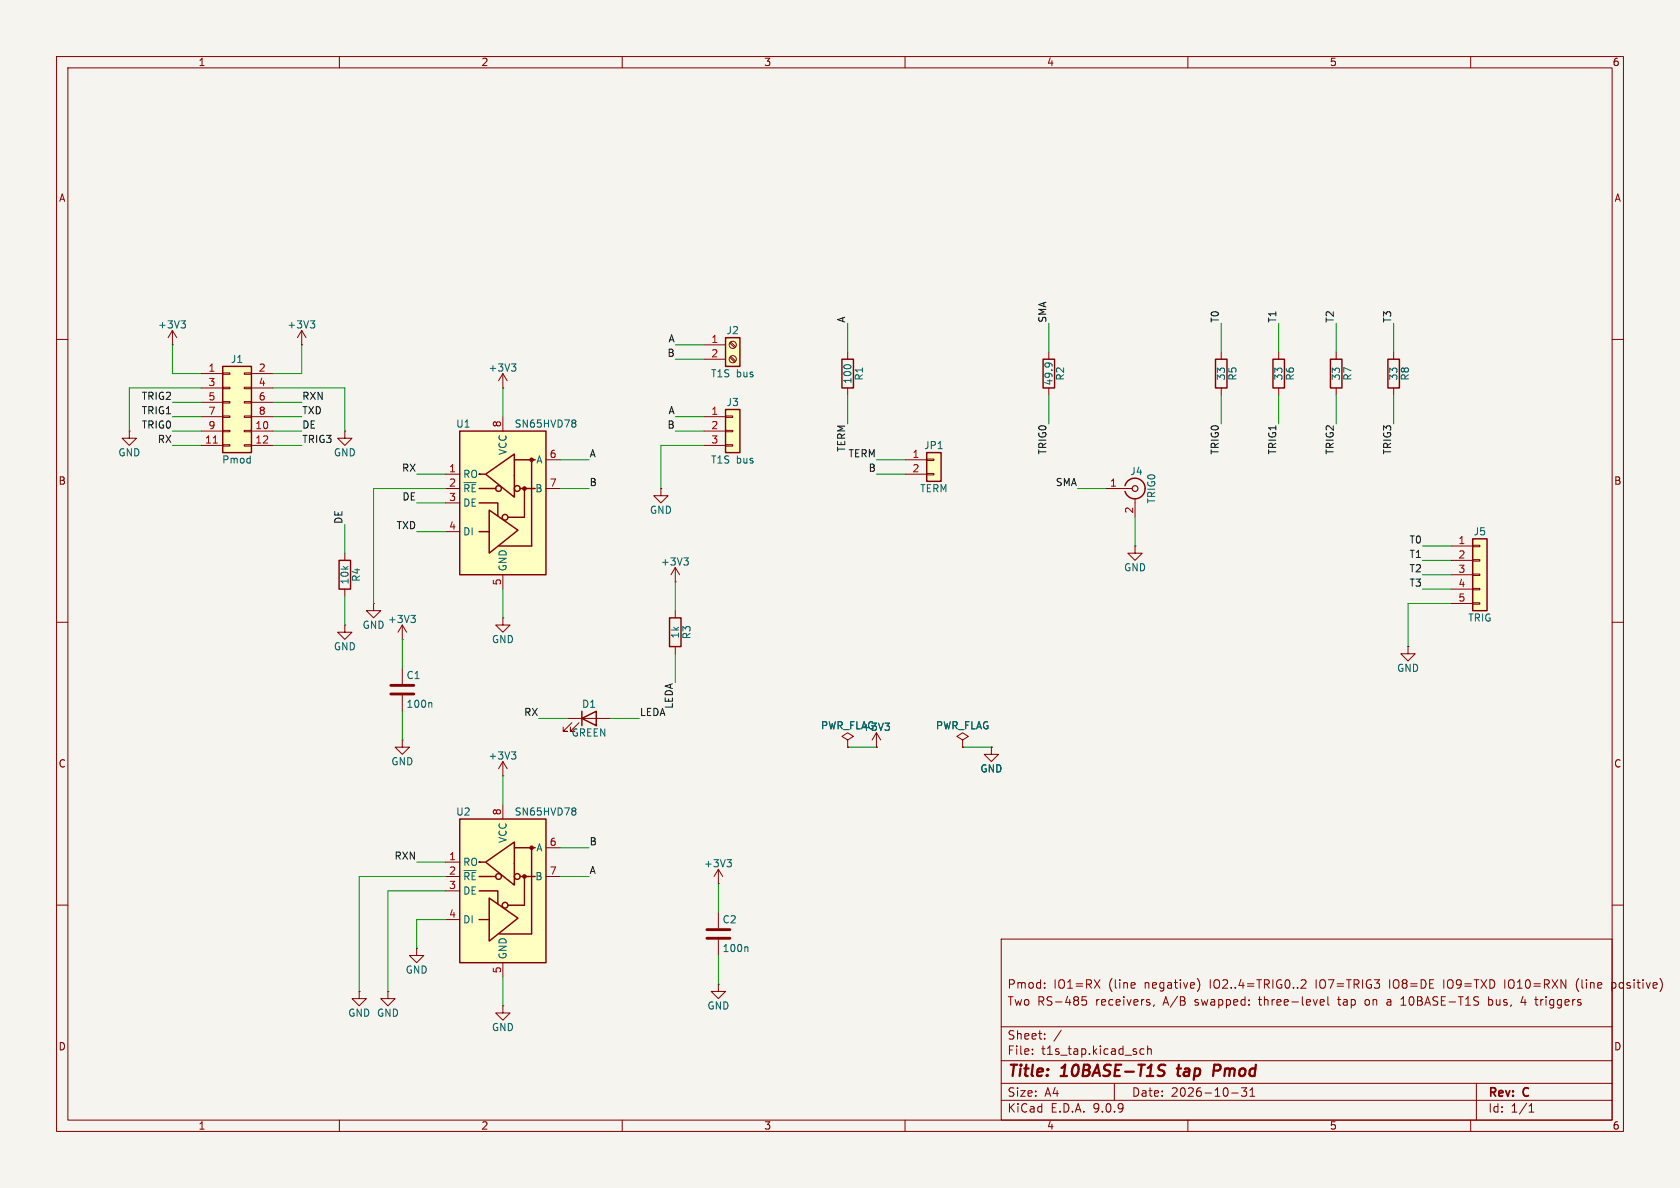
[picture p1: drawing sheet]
<svg xmlns="http://www.w3.org/2000/svg" width="297mm" height="210mm" viewBox="0 0 297 210" stroke-linecap="round" stroke-linejoin="round" font-family="sans-serif">
<path d="M0 0h297v210h-297z" fill="#f5f4ef" stroke="#f5f4ef" stroke-width=".18"/>
<g fill="none" stroke="#840000" stroke-width=".18">
<path d="M10 10h277v190h-277zM12 12h273v186h-273zM60 10v2M110 10v2M160 10v2M210 10v2M260 10v2M53.3 58.4l-.7 1.3M53.3 58.4l.8 1.3M53.3 58.4v2.6M10 60h2M53.3 61h.1"/>
<path d="M61 76.2v1.3h1.2l-1.2 1.2-1.3-1.2h1.3M61 76.2h.1M285 60h2M10 110h2M119.4 102.9h.1M119.4 100.3l-.8 1.3M119.4 100.3l.7 1.3M119.4 100.3v2.6M285 110h2M88.9 137.2h.1M88.9 134.6l-.8 1.3M88.9 134.6l.8 1.3"/>
<path d="M88.9 134.6v2.6M10 160h2M177 166h108v32h-108zM184.7 173.8v.1M184.7 174.6v.1M192 176.2h-.7l-.1 .7 .3-.1h.5l.1 .3-.1 .5-.2 .1-.6-.1M193.5 173.2l1 1.5M194.5 173.2l-1 1.5M200.6 173.8l.1 .3-.7 .1M204 177.6l-.1 .3M211.7 173a1.72 1.72 0 0 1 0 2.3M230.1 173.3l.5-.1 .2 .1 .1 .3-.9 1.1h.9"/>
<path d="M233.4 177.2l.7-.1-.1-.3-.4-.1-.2 .2 .1 .7h.5M234.7 176.2v1.3l.3 .2M241.4 176.8v.8M245.7 176.7l-.5 .1M245.7 177.1h-.3a.29 .29 0 0 0-.2 .3 .29 .29 0 0 0 .2 .3h.3M247.7 177.7h.8M247.8 176.6l.3-.4v1.5M255.2 173.2v1.5M263.2 177.6h.5M263.2 176.8h.5M263.2 176.2v1.5M266 173.2v1.5"/>
<path d="M269.2 176.1l-.3 1.1h.9M279.1 173a1.72 1.72 0 0 0 0 2.3M285 174.6h.5M285 173.7v1.5M285 173.8h.5M285 160h2M60 198v2M110 198v2M160 198v2M177 194.5h108M177 191.5h108M177 187.5h108"/>
<path d="M177 181.5h108M182.5 186.3v.1M182.5 185.5v.1M184.7 183.6v.1M184.7 182.8v.1M187.6 182.1l-1.3 2M197 191.5v3M202.2 185.5l-.4-.1-.3 .3v.4l.2 .2h.5M202.9 185.5l.2-.1 .4 .1v.9M202.9 184.9v1.5M210 198v2M217.7 193.2h1.2"/>
<path d="M219.5 192.3h.9l-.5 .6 .4 .1v.7l-.2 .1h-.4l-.2-.1M221 193.8h.8M221 192.7l.4-.4v1.5M260 198v2M261 191.5v6.5M270.3 196.6h.9M270.3 195.5l.4-.4v1.5"/>
</g>
<path d="M205.3 188.2l.7 .1M205.5 189.3a.46 .46 0 0 1 .4 .4 .46 .46 0 0 1-.3 .4M208 188.9h.8M208.4 188.2l-.2 1.7 .2 .3M215.5 188.2h-.8l-.3 2M215.5 189.2l-.9 .1" fill="none" stroke="#840000" stroke-width=".4"/>
<path d="M54.9 56.7h.7l-.4 .5M55.4 57.2l.2 .2v.3l-.2 .3M120.9 98.6h.8l-.4 .5M121.4 99.1l.3 .2v.4l-.3 .2M90.4 132.9h.8l-.4 .5M91 133.4l.2 .2v.3l-.2 .3" fill="none" stroke="#006464" stroke-width=".18"/>
<path d="M81.3 144.8h15.2v25.4h-15.2z" fill="#ffffc2"/>
<g fill="none" stroke="#840000" stroke-width=".25">
<path d="M81.3 144.8h15.2v25.4h-15.2zM84.7 157.5h3.3v2.3M84.7 154.9h2.9M84.8 152.4h-.1h1M85.9 152.4l5-3.6v7.7zM86.5 158.8l5.1 3.5-5.1 4.1zM90.9 149.9h3.7M91.9 154.9h2.7M92.7 154.9v5.1h-2.9M94 149.9v15.2h-5.7M84.7 162.6h1.7"/>
<circle cx="88.1" cy="154.9" r=".51"/>
<circle cx="91.4" cy="154.9" r=".51"/>
<circle cx="89.3" cy="160" r=".51"/>
</g>
<g fill="#840000" stroke="#840000" stroke-width=".25">
<circle cx="92.7" cy="154.9" r=".28"/>
<circle cx="94" cy="149.9" r=".28"/>
</g>
<g fill="none" stroke="#840000" stroke-width=".18">
<path d="M22.9 76.2v1.3h1.2l-1.2 1.2-1.3-1.2h1.3M22.9 76.2h.1M149.9 130.8l1-.6-1-.7-1.1 .7 1.1 .6v1.3M149.9 132.1h.1M154.9 132.1h.1M154.9 129.5l-.7 1.3M154.9 129.5l.8 1.3M154.9 129.5v2.6M78.7 152.4h2.6M78.7 154.9h2.6M78.7 157.5h2.6M88.9 142.2v2.6"/>
<path d="M96.5 154.9h2.6M96.5 149.9h2.6M63.5 175.3v1.2h1.3l-1.3 1.3-1.3-1.3h1.3M63.5 175.3h.1M78.7 162.6h2.6M88.9 170.2v2.5"/>
</g>
<path d="M156.5 127.8h.7l-.4 .5M157 128.3l.2 .3v.3l-.2 .2M101.3 142.8h.3l.2 .3-.2 .3M101.3 143.4h.3M101.6 143.4l.2 .2v.2l-.1 .2-.4 .1" fill="none" stroke="#006464" stroke-width=".18"/>
<path d="M39.4 64.8h5v15.2h-5z" fill="#ffffc2"/>
<path d="M39.4 64.8h5v15.2h-5z" fill="none" stroke="#840000" stroke-width=".25"/>
<g fill="none" stroke="#840000" stroke-width=".18">
<path d="M30.5 58.4l-.8 1.3M30.5 58.4l.7 1.3M30.5 58.4v2.6M30.5 61h.1M35.6 66h3.8M35.6 68.6h3.8M35.6 71.1h3.8M35.6 73.7h3.8M35.6 76.2h3.8M35.6 78.7h3.8M39.4 65.9h1.2v.3h-1.2zM39.4 68.5h1.2v.2h-1.2z"/>
<path d="M39.4 71h1.2v.2h-1.2zM39.4 73.5h1.2v.3h-1.2zM39.4 76.1h1.2v.2h-1.2zM39.4 78.6h1.2v.3h-1.2zM43.2 65.9h1.2v.3h-1.2zM43.2 68.5h1.2v.2h-1.2zM43.2 71h1.2v.2h-1.2zM43.2 73.5h1.2v.3h-1.2zM43.2 76.1h1.2v.2h-1.2zM43.2 78.6h1.2v.3h-1.2zM44.4 66h3.9M44.4 68.6h3.9"/>
<path d="M44.4 71.1h3.9M44.4 73.7h3.9M44.4 76.2h3.9M44.4 78.7h3.9M170.2 130.8l1-.6-1-.7-1 .7 1 .6v1.3M170.2 132.1h.1M175.3 132.1v1.3h1.2l-1.2 1.2-1.3-1.2h1.3M175.3 132.1h.1"/>
</g>
<path d="M37.7 78.3h.7" fill="none" stroke="#a90000" stroke-width=".18"/>
<path d="M32 56.7h.8l-.4 .5M32.5 57.2l.3 .2v.3l-.3 .3" fill="none" stroke="#006464" stroke-width=".18"/>
<path d="M128.3 72.4h2.5v7.6h-2.5z" fill="#ffffc2"/>
<path d="M128.3 72.4h2.5v7.6h-2.5z" fill="none" stroke="#840000" stroke-width=".25"/>
<path d="M124.5 73.7h3.8M124.5 76.2h3.8M124.5 78.7h3.8M128.3 73.5h1.2v.3h-1.2zM128.3 76.1h1.2v.2h-1.2zM128.3 78.6h1.2v.3h-1.2zM71.1 118.1v2.8M248.9 114.3v1.3h1.3l-1.3 1.2-1.3-1.2h1.3M248.9 114.3h.1M71.1 122.9v2.8" fill="none" stroke="#840000" stroke-width=".18"/>
<path d="M69.1 121.2h4.1M69.1 122.7h4.1" fill="none" stroke="#840000" stroke-width=".51"/>
<path d="M76.2 124.2l.1 .2v.6" fill="none" stroke="#006464" stroke-width=".18"/>
<path d="M128.3 59.7h2.5v5.1h-2.5z" fill="#ffffc2"/>
<path d="M128.3 59.7h2.5v5.1h-2.5zM184.4 63.5h2v5.1h-2z" fill="none" stroke="#840000" stroke-width=".25"/>
<g fill="none" stroke="#840000" stroke-width=".18">
<path d="M124.5 61h3.8M124.5 63.5h3.8M129 60.6l.9 .9M129 63.2l.9 .8M129.2 60.5l.8 .8M129.2 63l.8 .8M185.4 62.2v1.3M185.4 68.6v1.3M71.1 130.8v1.3h1.3l-1.3 1.3-1.3-1.3h1.3M71.1 130.8h.1M127 161.3v2.8M127 166.1v2.8"/>
<circle cx="129.5" cy="63.5" r=".63"/>
<circle cx="129.5" cy="61" r=".63"/>
</g>
<path d="M184.8 64.3l.1-.1a1.07 1.07 0 0 1 1 .1M185.3 64.2l.2 .1M132 167.4l.2 .2v.6" fill="none" stroke="#006464" stroke-width=".18"/>
<path d="M125 164.3h4M125 165.9h4" fill="none" stroke="#840000" stroke-width=".51"/>
<path d="M163.8 80h2.6v5.1h-2.6z" fill="#ffffc2"/>
<path d="M148.8 63.5h2.1v5.1h-2.1zM245.4 63.5h2v5.1h-2zM163.8 80h2.6v5.1h-2.6zM198.9 85.9a1.82 1.82 0 0 1 2-1.3 1.82 1.82 0 0 1 1.5 1.8M202.4 86.4a1.81 1.81 0 0 1-1.5 1.8 1.81 1.81 0 0 1-2-1.3M102.9 127l2.5-1.3v2.6zM102.9 125.7v2.6" fill="none" stroke="#840000" stroke-width=".25"/>
<g fill="none" stroke="#840000" stroke-width=".18">
<path d="M149.9 62.2v1.3M149.9 68.6v1.3M246.4 62.2v1.3M246.4 68.6v1.3M116.8 86.4v1.2h1.3l-1.3 1.3-1.2-1.3h1.2M116.8 86.4h.1M160 81.3h3.8M160 83.8h3.8M163.8 81.2h1.3v.2h-1.3zM163.8 83.7h1.3v.2h-1.3zM195.6 86.4h4.6M200.7 96.5v1.3h1.2l-1.2 1.3-1.3-1.3h1.3"/>
<path d="M200.7 96.5h.1M200.7 88.1v3.3M61 110.5v1.3h1.2l-1.2 1.2-1.3-1.2h1.3M61 110.5h.1M66 106.7v1.3h1.3l-1.3 1.2-1.2-1.2h1.2M66 106.7h.1M71.1 113h.1M71.1 110.5l-.7 1.3M71.1 110.5l.8 1.3M71.1 110.5v2.5M100.3 127h7.6M101.1 127.8l-1.5 1.5h.7h-.7v-.8"/>
<path d="M102.4 127.8l-1.6 1.5h.8h-.8v-.8M127 156.2h.1M127 153.7l-.8 1.2M127 153.7l.8 1.2M127 153.7v2.5M68.6 175.3v1.2h1.2l-1.2 1.3-1.3-1.3h1.3M68.6 175.3h.1M73.7 167.6v1.3h1.2l-1.2 1.3-1.3-1.3h1.3M73.7 167.6h.1M88.9 177.8v1.3h1.3l-1.3 1.2-1.3-1.2h1.3M88.9 177.8h.1M127 174v1.3h1.3l-1.3 1.2-1.3-1.2h1.3"/>
<path d="M127 174h.1"/>
</g>
<path d="M72.6 108.8h.8l-.4 .5M73.2 109.3l.2 .2v.3l-.2 .3M128.5 152h.8l-.4 .4M129.1 152.4l.2 .3v.3l-.2 .2" fill="none" stroke="#006464" stroke-width=".18"/>
<circle cx="200.7" cy="86.4" r=".51" fill="none" stroke="#840000" stroke-width=".2"/>
<path d="M81.3 76.2h15.2v25.4h-15.2z" fill="#ffffc2"/>
<g fill="none" stroke="#840000" stroke-width=".25">
<path d="M81.3 76.2h15.2v25.4h-15.2zM225 63.5h2.1v5.1h-2.1zM235.2 63.5h2v5.1h-2zM84.7 88.9h3.3v2.3M84.7 86.4h2.9M84.7 94h1.7M84.8 83.8h-.1h1M85.9 83.8l5-3.5v7.6zM86.5 90.2l5.1 3.5-5.1 4.1zM90.9 81.3h3.7M91.9 86.4h2.7M92.7 86.4v5h-2.9"/>
<path d="M94 81.3v15.2h-5.7"/>
<circle cx="88.1" cy="86.4" r=".51"/>
<circle cx="89.3" cy="91.4" r=".51"/>
<circle cx="91.4" cy="86.4" r=".51"/>
</g>
<g fill="#840000" stroke="#840000" stroke-width=".25">
<circle cx="92.7" cy="86.4" r=".28"/>
<circle cx="94" cy="81.3" r=".28"/>
</g>
<g fill="none" stroke="#840000" stroke-width=".18">
<path d="M88.9 68.6h.1M88.9 66v2.6M88.9 73.7v2.5M88.9 66l-.8 1.3M88.9 66l.8 1.3M226.1 62.2v1.3M226.1 68.6v1.3M236.2 62.2v1.3M236.2 68.6v1.3M78.7 83.8h2.6M78.7 86.4h2.6M78.7 88.9h2.6"/>
<path d="M78.7 94h2.6M96.5 86.4h2.6M96.5 81.3h2.6M88.9 101.6v2.5"/>
</g>
<path d="M90.4 64.3h.8l-.4 .5M91 64.8l.2 .3v.3l-.2 .2M101.3 74.2h.3l.2 .3-.2 .3M101.3 74.8h.3M101.6 74.8l.2 .2v.3l-.1 .1-.4 .1" fill="none" stroke="#006464" stroke-width=".18"/>
<path d="M260.3 95.3h2.6v12.7h-2.6z" fill="#ffffc2"/>
<path d="M214.9 63.5h2v5.1h-2zM59.9 99.1h2.1v5h-2.1zM260.3 95.3h2.6v12.7h-2.6zM118.4 109.2h2v5.1h-2z" fill="none" stroke="#840000" stroke-width=".25"/>
<g fill="none" stroke="#840000" stroke-width=".18">
<path d="M215.9 62.2v1.3M215.9 68.6v1.3M61 97.8v1.3M256.5 96.5h3.8M256.5 99.1h3.8M260.3 96.4h1.3v.2h-1.3zM260.3 98.9h1.3v.3h-1.3zM61 104.1v1.3M88.9 109.2v1.3h1.3l-1.3 1.3-1.3-1.3h1.3M88.9 109.2h.1M119.4 108v1.2M119.4 114.3v1.3"/>
<path d="M256.5 101.6h3.8M256.5 104.1h3.8M256.5 106.7h3.8M260.3 101.5h1.3v.2h-1.3zM260.3 104h1.3v.3h-1.3zM260.3 106.6h1.3v.2h-1.3zM149.9 132.1h.1M154.9 132.1h.1M170.2 132.1h.1M175.3 132.1h.1"/>
</g>
<g fill="none" stroke="#009600" stroke-width=".18">
<path d="M149.9 57.2v5M185.4 57.2v5M215.9 57.2v5M226.1 57.2v5M236.2 57.2v5M246.4 57.2v5M30.5 78.7h5.1M30.5 71.1h5.1M30.5 61v5h5.1M30.5 73.7h5.1M30.5 76.2h5.1M35.6 68.6h-12.7v7.6"/>
<path d="M48.3 78.7h5M48.3 68.6h12.7v7.6M48.3 71.1h5M48.3 73.7h5M48.3 76.2h5M53.3 61v5h-5M88.9 68.6v5.1M119.4 73.7h5.1M119.4 76.2h5.1M119.4 63.5h5.1M119.4 61h5.1M124.5 78.7h-7.7v7.7"/>
<path d="M149.9 69.9v5M185.4 69.9v5M215.9 69.9v5M226.1 69.9v5M236.2 69.9v5M246.4 69.9v5M61 92.7v5.1M73.7 88.9h5M73.7 94h5M73.7 83.8h5M78.7 86.4h-12.7v20.3M99.1 86.4h5"/>
<path d="M99.1 81.3h5M154.9 81.3h5.1M154.9 83.8h5.1M190.5 86.4h5.1M200.7 91.4v5.1M251.5 96.5h5M251.5 99.1h5M61 105.4v5.1M71.1 113v5.1M88.9 104.1v5.1M119.4 102.9v5.1M119.4 115.6v5.1"/>
<path d="M251.5 104.1h5M251.5 101.6h5M256.5 106.7h-7.6v7.6M71.1 125.7v5.1M88.9 137.2v5M95.2 127h5.1M107.9 127h5.1M149.9 132.1h5M170.2 132.1h5.1M73.7 152.4h5M78.7 157.5h-10.1v17.8M78.7 154.9h-15.2v20.4"/>
<path d="M99.1 149.9h5M99.1 154.9h5M127 156.2v5.1M78.7 162.6h-5v5M88.9 172.7v5.1M127 168.9v5.1"/>
</g>
<path d="M156.5 127.8h.7l-.4 .5M157 128.3l.2 .3v.3l-.2 .2" fill="none" stroke="#006464" stroke-width=".18"/>
<g font-size="2.8" fill="#840000">
<text x="178" y="190.9">Title:</text>
<text x="187.7" y="190.9">10BASE-T1S</text>
<text x="209" y="190.9">tap</text>
<text x="216.1" y="190.9">Pmod</text>
</g>
<g font-size="2.1" fill="#840000">
<text x="178" y="178">Two RS-485</text>
<text x="178" y="175">Pmod:</text>
<text x="186.2" y="175">IO1=RX</text>
<text x="193.7" y="178">receivers,</text>
<text x="196" y="175">(line</text>
<text x="202.5" y="175">negative)</text>
<text x="205.8" y="178">A/B</text>
<text x="211.5" y="178">swapped:</text>
<text x="214.1" y="175">IO2..4=TRIG0..2</text>
<text x="223" y="178">three-level</text>
<text x="233" y="175">IO7=TRIG3</text>
<text x="237.2" y="178">tap</text>
<text x="242" y="178">on</text>
<text x="246" y="178">a</text>
<text x="246.2" y="175">IO8=DE</text>
<text x="248.7" y="178">10BASE-T1S</text>
<text x="255.9" y="175">IO9=TXD</text>
<text x="264.3" y="178">bus,</text>
<text x="266.8" y="175">IO10=RXN</text>
<text x="270.2" y="178">4</text>
<text x="273" y="178">triggers</text>
<text x="279.6" y="175">(line</text>
<text x="286.1" y="175">positive)</text>
<text x="178" y="184">Sheet:</text>
<text x="178" y="186.7">File:</text>
<text x="184.1" y="186.7">t1s_tap.kicad_sch</text>
<text x="178" y="196.9">KiCad</text>
<text x="178" y="194.1">Size:</text>
<text x="184.7" y="194.1">A4</text>
<text x="185.7" y="196.9">E.D.A.</text>
<text x="193.3" y="196.9">9.0.9</text>
<text x="200" y="194.1">Date:</text>
<text x="207" y="194.1">2026-10-31</text>
<text x="263" y="194.3">Rev:</text>
<text x="263" y="196.9">Id:</text>
<text x="267.1" y="196.9">1/1</text>
<text x="269.4" y="194.3">C</text>
</g>
<g font-size="1.8" fill="#840000">
<text x="35" y="11.9">1</text>
<text x="85" y="11.9">2</text>
<text x="135" y="11.9">3</text>
<text x="185" y="11.9">4</text>
<text x="235" y="11.9">5</text>
<text x="285" y="11.9">6</text>
<text x="10.3" y="35.9">A</text>
<text x="285.3" y="35.9">A</text>
<text x="10.3" y="85.9">B</text>
<text x="285.3" y="85.9">B</text>
<text x="10.3" y="135.9">C</text>
<text x="285.3" y="135.9">C</text>
<text x="10.3" y="185.9">D</text>
<text x="285.3" y="185.9">D</text>
<text x="35" y="199.9">1</text>
<text x="85" y="199.9">2</text>
<text x="135" y="199.9">3</text>
<text x="185" y="199.9">4</text>
<text x="235" y="199.9">5</text>
<text x="285" y="199.9">6</text>
</g>
<g font-size="1.8" fill="#006464">
<text x="27.8" y="58.3">+3V3</text>
<text x="50.7" y="58.3">+3V3</text>
<text x="128.3" y="59.3">J2</text>
<text x="40.7" y="64.4">J1</text>
<text x="86.3" y="65.9">+3V3</text>
<text x="125.6" y="66.9">T1S</text>
<text x="128.3" y="72">J3</text>
<text x="130.2" y="66.9">bus</text>
<text x="150.7" y="68" transform="rotate(-90 150.7 68)">100</text>
<text x="152.8" y="67.4" transform="rotate(-90 152.8 67.4)">R1</text>
<text x="186.3" y="68.3" transform="rotate(-90 186.3 68.3)">49.9</text>
<text x="188.3" y="67.4" transform="rotate(-90 188.3 67.4)">R2</text>
<text x="216.8" y="67.4" transform="rotate(-90 216.8 67.4)">33</text>
<text x="218.8" y="67.4" transform="rotate(-90 218.8 67.4)">R5</text>
<text x="226.9" y="67.4" transform="rotate(-90 226.9 67.4)">33</text>
<text x="229" y="67.4" transform="rotate(-90 229 67.4)">R6</text>
<text x="237.1" y="67.4" transform="rotate(-90 237.1 67.4)">33</text>
<text x="239.1" y="67.4" transform="rotate(-90 239.1 67.4)">R7</text>
<text x="247.2" y="67.4" transform="rotate(-90 247.2 67.4)">33</text>
<text x="249.3" y="67.4" transform="rotate(-90 249.3 67.4)">R8</text>
<text x="80.5" y="75.8">U1</text>
<text x="90.9" y="75.8">SN65HVD78</text>
<text x="20.8" y="80.9">GND</text>
<text x="39.2" y="82.1">Pmod</text>
<text x="58.9" y="80.9">GND</text>
<text x="89.8" y="80.5" transform="rotate(-90 89.8 80.5)">VCC</text>
<text x="94.7" y="82.1">A</text>
<text x="125.6" y="82.1">T1S</text>
<text x="130.2" y="82.1">bus</text>
<text x="163.3" y="79.6">JP1</text>
<text x="81.8" y="84.7">RO</text>
<text x="81.8" y="87.2">~{RE}</text>
<text x="81.8" y="89.8">DE</text>
<text x="94.5" y="87.2">B</text>
<text x="162.6" y="87.2">TERM</text>
<text x="199.7" y="84.2">J4</text>
<text x="204.4" y="89.1" transform="rotate(-90 204.4 89.1)">TRIG0</text>
<text x="81.8" y="94.8">DI</text>
<text x="114.8" y="91">GND</text>
<text x="260.4" y="94.8">J5</text>
<text x="89.8" y="101.1" transform="rotate(-90 89.8 101.1)">GND</text>
<text x="116.7" y="100.2">+3V3</text>
<text x="198.6" y="101.2">GND</text>
<text x="61.8" y="103.4" transform="rotate(-90 61.8 103.4)">10k</text>
<text x="63.9" y="102.9" transform="rotate(-90 63.9 102.9)">R4</text>
<text x="64" y="111.4">GND</text>
<text x="68.5" y="110.3">+3V3</text>
<text x="86.9" y="113.9">GND</text>
<text x="120.2" y="113" transform="rotate(-90 120.2 113)">1k</text>
<text x="122.3" y="113.1" transform="rotate(-90 122.3 113.1)">R3</text>
<text x="259.5" y="110.1">TRIG</text>
<text x="58.9" y="115.2">GND</text>
<text x="246.9" y="119">GND</text>
<text x="71.8" y="120.2">C1</text>
<text x="71.8" y="125.3">100n</text>
<text x="102.8" y="125.3">D1</text>
<text x="101" y="130.4">GREEN</text>
<text x="145" y="129.1">PWR_FLAG</text>
<text x="152.3" y="129.4">+3V3</text>
<text x="165.4" y="129.1">PWR_FLAG</text>
<text x="69.1" y="135.5">GND</text>
<text x="86.3" y="134.5">+3V3</text>
<text x="173.2" y="136.8">GND</text>
<text x="80.5" y="144.4">U2</text>
<text x="89.8" y="149.1" transform="rotate(-90 89.8 149.1)">VCC</text>
<text x="90.9" y="144.4">SN65HVD78</text>
<text x="81.8" y="153.3">RO</text>
<text x="81.8" y="155.8">~{RE}</text>
<text x="94.5" y="155.8">B</text>
<text x="94.7" y="150.7">A</text>
<text x="124.4" y="153.5">+3V3</text>
<text x="81.8" y="158.3">DE</text>
<text x="81.8" y="163.4">DI</text>
<text x="127.6" y="163.4">C2</text>
<text x="71.6" y="172.3">GND</text>
<text x="89.8" y="169.7" transform="rotate(-90 89.8 169.7)">GND</text>
<text x="127.6" y="168.5">100n</text>
<text x="61.5" y="179.9">GND GND</text>
<text x="125" y="178.7">GND</text>
<text x="86.9" y="182.5">GND</text>
</g>
<g font-size="1.8" fill="#0f0f0f">
<text x="149.5" y="57.2" transform="rotate(-90 149.5 57.2)">A</text>
<text x="185.1" y="57.2" transform="rotate(-90 185.1 57.2)">SMA</text>
<text x="215.6" y="57.2" transform="rotate(-90 215.6 57.2)">T0</text>
<text x="225.7" y="57.2" transform="rotate(-90 225.7 57.2)">T1</text>
<text x="235.9" y="57.2" transform="rotate(-90 235.9 57.2)">T2</text>
<text x="246" y="57.2" transform="rotate(-90 246 57.2)">T3</text>
<text x="117.9" y="63.2">B</text>
<text x="118.1" y="60.6">A</text>
<text x="25" y="70.8">TRIG2</text>
<text x="53.3" y="70.8">RXN</text>
<text x="25" y="73.3">TRIG1</text>
<text x="25" y="75.9">TRIG0</text>
<text x="53.3" y="75.9">DE</text>
<text x="53.3" y="73.3">TXD</text>
<text x="117.9" y="75.9">B</text>
<text x="118.1" y="73.3">A</text>
<text x="27.8" y="78.4">RX</text>
<text x="53.3" y="78.4">TRIG3</text>
<text x="71" y="83.5">RX</text>
<text x="104.1" y="80.9">A</text>
<text x="149.5" y="80" transform="rotate(-90 149.5 80)">TERM</text>
<text x="149.9" y="80.9">TERM</text>
<text x="153.5" y="83.5">B</text>
<text x="185.1" y="80.5" transform="rotate(-90 185.1 80.5)">TRIG0</text>
<text x="215.6" y="80.5" transform="rotate(-90 215.6 80.5)">TRIG0</text>
<text x="225.7" y="80.5" transform="rotate(-90 225.7 80.5)">TRIG1</text>
<text x="235.9" y="80.5" transform="rotate(-90 235.9 80.5)">TRIG2</text>
<text x="246" y="80.5" transform="rotate(-90 246 80.5)">TRIG3</text>
<text x="71" y="88.6">DE</text>
<text x="104.1" y="86">B</text>
<text x="186.5" y="86">SMA</text>
<text x="60.6" y="92.7" transform="rotate(-90 60.6 92.7)">DE</text>
<text x="70" y="93.6">TXD</text>
<text x="249.1" y="96.2">T0</text>
<text x="249.1" y="101.3">T2</text>
<text x="249.1" y="98.7">T1</text>
<text x="249.1" y="103.8">T3</text>
<text x="119" y="125.4" transform="rotate(-90 119 125.4)">LEDA</text>
<text x="92.6" y="126.7">RX</text>
<text x="113" y="126.7">LEDA</text>
<text x="104.1" y="149.5">B</text>
<text x="69.6" y="152.1">RXN</text>
<text x="104.1" y="154.6">A</text>
</g>
<g font-size="1.8" fill="#a90000">
<text x="36.8" y="65.8">1</text>
<text x="45.6" y="65.8">2</text>
<text x="125.7" y="60.7">1</text>
<text x="125.7" y="63.2">2</text>
<text x="36.8" y="68.3">3</text>
<text x="36.8" y="70.9">5</text>
<text x="45.6" y="68.3">4</text>
<text x="45.6" y="70.9">6</text>
<text x="36.8" y="73.4">7</text>
<text x="36.8" y="75.9">9</text>
<text x="45" y="75.9">10</text>
<text x="45.6" y="73.4">8</text>
<text x="88.6" y="75.6" transform="rotate(-90 88.6 75.6)">8</text>
<text x="125.7" y="73.4">1</text>
<text x="125.7" y="75.9">2</text>
<text x="36.2" y="78.5">11</text>
<text x="45" y="78.5">12</text>
<text x="79.3" y="83.6">1</text>
<text x="97.1" y="81">6</text>
<text x="125.7" y="78.5">3</text>
<text x="161.2" y="81">1</text>
<text x="161.2" y="83.6">2</text>
<text x="79.3" y="86.1">2</text>
<text x="79.3" y="88.6">3</text>
<text x="97.1" y="86.1">7</text>
<text x="196.1" y="86.1">1</text>
<text x="79.3" y="93.7">4</text>
<text x="200.4" y="90.9" transform="rotate(-90 200.4 90.9)">2</text>
<text x="257.7" y="96.3">1</text>
<text x="257.7" y="98.8">2</text>
<text x="257.7" y="101.3">3</text>
<text x="88.6" y="103.6" transform="rotate(-90 88.6 103.6)">5</text>
<text x="257.7" y="103.9">4</text>
<text x="257.7" y="106.4">5</text>
<text x="88.6" y="144.2" transform="rotate(-90 88.6 144.2)">8</text>
<text x="97.1" y="149.6">6</text>
<text x="79.3" y="152.1">1</text>
<text x="79.3" y="154.7">2</text>
<text x="97.1" y="154.7">7</text>
<text x="79.3" y="157.2">3</text>
<text x="79.3" y="162.3">4</text>
<text x="88.6" y="172.2" transform="rotate(-90 88.6 172.2)">5</text>
</g>
</svg>
